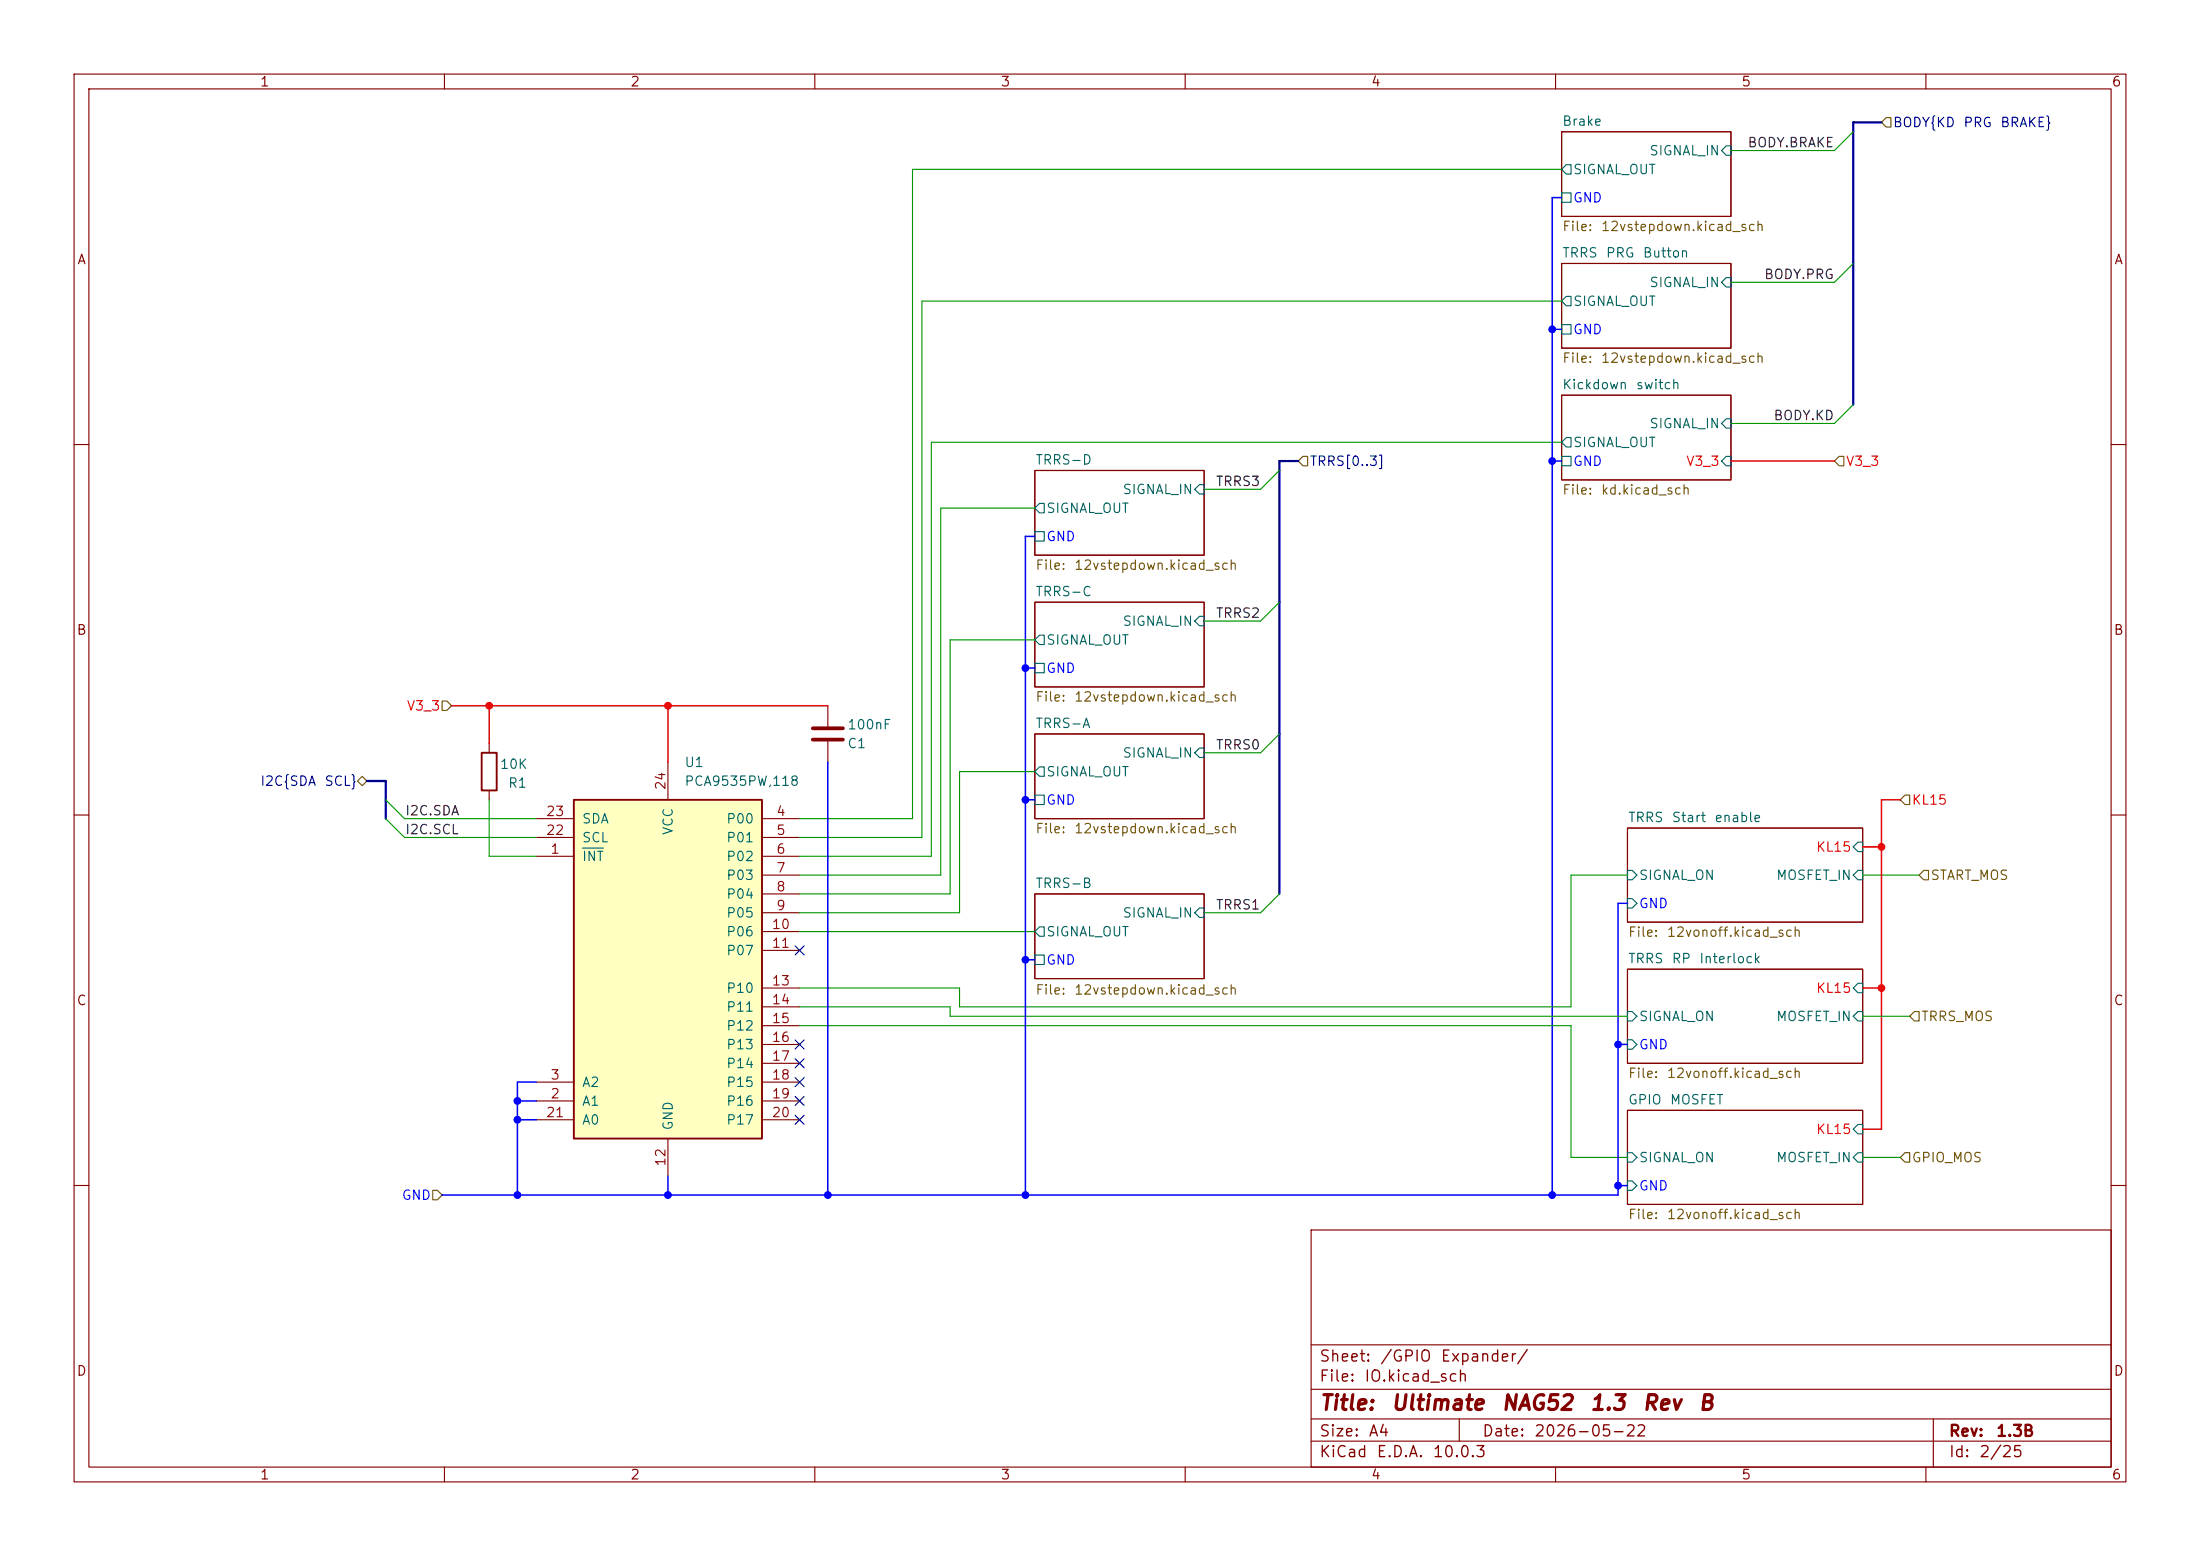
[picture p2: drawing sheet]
<svg xmlns="http://www.w3.org/2000/svg" width="297mm" height="210mm" viewBox="0 0 297 210" stroke-linecap="round" stroke-linejoin="round" font-family="sans-serif">
<g fill="none" stroke="#840000" stroke-width=".15">
<path d="M10 10h277v190h-277zM12 12h273v186h-273zM60 10v2M110 10v2M160 10v2M210 10v2M210.8 17.8h22.9v11.4h-22.9zM260 10v2M210.8 35.6h22.9v11.4h-22.9zM210.8 53.3h22.9v11.5h-22.9zM10 60h2M139.7 63.5h22.9v11.4h-22.9z"/>
<path d="M285 60h2M111.8 95.3v2.7M139.7 99.1h22.9v11.4h-22.9zM139.7 81.3h22.9v11.4h-22.9zM10 110h2M111.8 100.1v2.8M219.7 111.8h31.8v12.7h-31.8zM285 110h2M139.7 120.7h22.9v11.4h-22.9zM219.7 130.8h31.8v12.7h-31.8zM219.7 149.9h31.8v12.7h-31.8zM10 160h2"/>
<path d="M177 166h108v32h-108zM285 160h2M60 198v2M110 198v2M160 198v2M177 194.5h108M177 191.5h108M177 187.5h108M177 181.5h108M197 191.5v3M210 198v2M260 198v2"/>
<path d="M261 191.5v6.5"/>
</g>
<g fill="none" stroke="#006464" stroke-width=".15">
<path d="M233 19.7h.7v1.3h-.7l-.6-.7zM210.8 26h1.3v1.3h-1.3zM211.5 22.2h.6v1.3h-.6l-.7-.6zM233 37.5h.7v1.2h-.7l-.6-.6zM210.8 43.8h1.3v1.3h-1.3zM211.5 40h.6v1.3h-.6l-.7-.7zM211.5 59.1h.6v1.2h-.6l-.7-.6zM233 56.5h.7v1.3h-.7l-.6-.6zM139.7 71.8h1.3v1.2h-1.3zM140.3 67.9h.7v1.3h-.7l-.6-.6zM161.9 65.4h.7v1.3h-.7l-.6-.7zM210.8 61.6h1.3v1.3h-1.3z"/>
<path d="M233 61.6h.7v1.3h-.7l-.6-.7zM139.7 89.5h1.3v1.3h-1.3zM140.3 85.7h.7v1.3h-.7l-.6-.6zM161.9 83.2h.7v1.3h-.7l-.6-.7zM139.7 107.3h1.3v1.3h-1.3zM140.3 103.5h.7v1.3h-.7l-.6-.7zM161.9 101h.7v1.2h-.7l-.6-.6zM219.7 117.5h.6l.7 .6-.7 .6h-.6zM250.8 113.7h.7v1.2h-.7l-.6-.6zM250.8 117.5h.7v1.2h-.7l-.6-.6zM139.7 128.9h1.3v1.3h-1.3zM140.3 125.1h.7v1.3h-.7l-.6-.7z"/>
<path d="M161.9 122.6h.7v1.2h-.7l-.6-.6zM219.7 136.5h.6l.7 .7-.7 .6h-.6zM219.7 121.3h.6l.7 .6-.7 .7h-.6zM250.2 133.4l.6-.7h.7v1.3h-.7zM250.8 136.5h.7v1.3h-.7l-.6-.6zM219.7 140.3h.6l.7 .7-.7 .6h-.6zM219.7 159.4h.6l.7 .6-.7 .7h-.6zM219.7 155.6h.6l.7 .6-.7 .6h-.6zM250.2 156.2l.6-.6h.7v1.2h-.7zM250.8 151.8h.7v1.2h-.7l-.6-.6z"/>
</g>
<path d="M109.7 99.8h4.1M109.7 98.3h4.1" fill="none" stroke="#840000" stroke-width=".51"/>
<path d="M77.5 108h25.4v45.7h-25.4z" fill="#ffffc2"/>
<path d="M65 101.6h2.1v5.1h-2.1zM77.5 108h25.4v45.7h-25.4z" fill="none" stroke="#840000" stroke-width=".25"/>
<g fill="none" stroke="#840000" stroke-width=".15">
<path d="M66 100.3v1.3M66 106.7v1.3M72.4 115.6h5.1M72.4 110.5h5.1M72.4 113h5.1M90.2 102.9v5.1M102.9 115.6h5M102.9 110.5h5M102.9 113h5M102.9 118.1h5M102.9 120.7h5M102.9 123.2h5"/>
<path d="M102.9 125.7h5M102.9 128.3h5M102.9 133.4h5M102.9 135.9h5M102.9 138.4h5M72.4 148.6h5.1M72.4 146.1h5.1M72.4 151.1h5.1M90.2 153.7v5.1M102.9 148.6h5M102.9 146.1h5M102.9 141h5"/>
<path d="M102.9 143.5h5M102.9 151.1h5"/>
</g>
<path d="M78.6 114.5h2.9" fill="none" stroke="#006464" stroke-width=".15"/>
<path d="M254.6 15.9h.7v1.2h-.7l-.6-.6zM175.3 62.2l.6-.6h.6v1.3h-.6zM248.3 61.6h.6v1.3h-.6l-.7-.7zM59.7 94.6h.6l.7 .7-.7 .6h-.6zM48.3 105.4l.6-.6 .6 .6-.6 .6zM257.2 107.3h.6v1.3h-.6l-.7-.6zM259.7 117.5h.6v1.2h-.6l-.6-.6zM257.8 137.2l.6-.7h.7v1.3h-.7zM257.2 155.6h.6v1.2h-.6l-.7-.6zM58.4 160.7h.7l.6 .6-.6 .6h-.7z" fill="none" stroke="#725600" stroke-width=".15"/>
<path d="M254 16.5h-3.8v38.1M175.3 62.2h-2.6v58.5M49.5 105.4h2.6v5.1" fill="none" stroke="#000084" stroke-width=".3"/>
<g fill="none" stroke="#00f" stroke-width=".2">
<path d="M210.8 26.7h-1.3v134.6M209.5 44.5h1.3M139.7 72.4h-1.3v88.9M209.5 62.2h1.3M138.4 90.2h1.3M111.8 102.9v58.4M138.4 108h1.3M138.4 129.5h1.3M219.7 121.9h-1.3v39.4h-158.7M69.8 151.1h2.6M69.8 148.6h2.6M72.4 146.1h-2.6v15.2"/>
<path d="M90.2 158.8v2.5M218.4 141h1.3M218.4 160h1.3"/>
</g>
<g fill="none" stroke="#009600" stroke-width=".15">
<path d="M250.2 17.8l-2.6 2.5h-13.9M210.8 22.9h-87.6v87.6h-15.3M250.2 35.6l-2.6 2.5h-13.9M210.8 40.6h-86.3v72.4h-16.6M210.8 59.7h-85.1v55.9h-17.8M250.2 54.6l-2.6 2.6h-13.9M139.7 68.6h-12.7v49.5h-19.1M172.7 63.5l-2.5 2.5h-7.6M139.7 86.4h-11.4v34.3h-20.4M172.7 81.3l-2.5 2.5h-7.6M172.7 99.1l-2.5 2.5h-7.6M52.1 110.5l2.5 2.5h17.8"/>
<path d="M52.1 108l2.5 2.5h17.8M66 108v7.6h6.4M139.7 104.1h-10.2v19.1h-21.6M219.7 118.1h-7.6v17.8h-82.6v-2.5h-21.6M251.5 118.1h7.6M107.9 135.9h20.4v1.3h91.4M107.9 138.4h104.2v17.8h7.6M107.9 125.7h31.8M172.7 120.7l-2.5 2.5h-7.6M251.5 137.2h6.3M251.5 156.2h5"/>
</g>
<path d="M233.7 62.2h13.9M61 95.3h50.8M66 95.3v5M90.2 95.3v7.6M251.5 114.3h2.5M256.5 108h-2.5v44.4h-2.5M251.5 133.4h2.5" fill="none" stroke="#f00" stroke-width=".2"/>
<path d="M107.3 127.7l1.3 1.2M108.6 127.7l-1.3 1.2M107.3 140.4l1.3 1.2M107.3 150.5l1.3 1.2M107.3 148l1.3 1.2M107.3 142.9l1.3 1.2M107.3 145.4l1.3 1.3M108.6 140.4l-1.3 1.2M108.6 150.5l-1.3 1.2M108.6 148l-1.3 1.2M108.6 142.9l-1.3 1.2M108.6 145.4l-1.3 1.3" fill="none" stroke="#000084" stroke-width=".15"/>
<g fill="#00f" stroke="#00f" stroke-width=".14">
<circle cx="138.4" cy="129.5" r=".46"/>
<circle cx="138.4" cy="108" r=".46"/>
<circle cx="218.4" cy="141" r=".46"/>
<circle cx="209.5" cy="161.3" r=".46"/>
<circle cx="218.4" cy="160" r=".46"/>
<circle cx="138.4" cy="161.3" r=".46"/>
<circle cx="111.8" cy="161.3" r=".46"/>
<circle cx="90.2" cy="161.3" r=".46"/>
<circle cx="69.8" cy="161.3" r=".46"/>
<circle cx="69.8" cy="148.6" r=".46"/>
<circle cx="69.8" cy="151.1" r=".46"/>
<circle cx="209.5" cy="44.5" r=".46"/>
<circle cx="209.5" cy="62.2" r=".46"/>
<circle cx="138.4" cy="90.2" r=".46"/>
</g>
<g fill="#f00" stroke="#f00" stroke-width=".14">
<circle cx="254" cy="133.4" r=".46"/>
<circle cx="254" cy="114.3" r=".46"/>
<circle cx="90.2" cy="95.3" r=".46"/>
<circle cx="66" cy="95.3" r=".46"/>
</g>
<g font-size="2" fill="#840000">
<text x="178" y="190.8">Title:</text>
<text x="187.7" y="190.8">Ultimate</text>
<text x="202.6" y="190.8">NAG52</text>
<text x="214.5" y="190.8">1.3</text>
<text x="221.6" y="190.8">Rev</text>
<text x="229.2" y="190.8">B</text>
</g>
<g font-size="1.5" fill="#840000">
<text x="178" y="184.2">Sheet:</text>
<text x="186.2" y="184.2">/GPIO</text>
<text x="194.4" y="184.2">Expander/</text>
<text x="178" y="186.9">File:</text>
<text x="184.1" y="186.9">IO.kicad_sch</text>
<text x="178" y="197.1">KiCad</text>
<text x="178" y="194.3">Size:</text>
<text x="184.7" y="194.3">A4</text>
<text x="185.7" y="197.1">E.D.A.</text>
<text x="193.3" y="197.1">10.0.3</text>
<text x="200" y="194.3">Date:</text>
<text x="207" y="194.3">2026-05-22</text>
<text x="263" y="194.3">Rev:</text>
<text x="263" y="197.1">Id:</text>
<text x="267.1" y="197.1">2/25</text>
<text x="269.4" y="194.3">1.3B</text>
</g>
<g font-size="1.3" fill="#840000">
<text x="35" y="12">1</text>
<text x="85" y="12">2</text>
<text x="135" y="12">3</text>
<text x="185" y="12">4</text>
<text x="235" y="12">5</text>
<text x="285" y="12">6</text>
<text x="10.3" y="36">A</text>
<text x="285.3" y="36">A</text>
<text x="10.3" y="86">B</text>
<text x="285.3" y="86">B</text>
<text x="10.3" y="136">C</text>
<text x="285.3" y="136">C</text>
<text x="10.3" y="186">D</text>
<text x="285.3" y="186">D</text>
<text x="35" y="200">1</text>
<text x="85" y="200">2</text>
<text x="135" y="200">3</text>
<text x="185" y="200">4</text>
<text x="235" y="200">5</text>
<text x="285" y="200">6</text>
</g>
<g font-size="1.3" fill="#006464">
<text x="210.8" y="17.3">Brake</text>
<text x="212.3" y="23.8">SIGNAL_OUT</text>
<text x="222.6" y="21.3">SIGNAL_IN</text>
<text x="210.8" y="35.1">TRRS</text>
<text x="216.7" y="35.1">PRG</text>
<text x="221.7" y="35.1">Button</text>
<text x="212.3" y="41.6">SIGNAL_OUT</text>
<text x="222.6" y="39.1">SIGNAL_IN</text>
<text x="210.8" y="52.9">Kickdown</text>
<text x="220.8" y="52.9">switch</text>
<text x="222.6" y="58.1">SIGNAL_IN</text>
<text x="139.7" y="63">TRRS-D</text>
<text x="212.3" y="60.7">SIGNAL_OUT</text>
<text x="141.2" y="69.6">SIGNAL_OUT</text>
<text x="151.5" y="67">SIGNAL_IN</text>
<text x="139.7" y="80.8">TRRS-C</text>
<text x="141.2" y="87.3">SIGNAL_OUT</text>
<text x="151.5" y="84.8">SIGNAL_IN</text>
<text x="114.3" y="101.3">C1</text>
<text x="114.3" y="98.8">100nF</text>
<text x="139.7" y="98.6">TRRS-A</text>
<text x="67.4" y="104.1">10K</text>
<text x="68.5" y="106.6">R1</text>
<text x="92.3" y="106.4">PCA9535PW,118</text>
<text x="92.3" y="103.8">U1</text>
<text x="141.2" y="105.1">SIGNAL_OUT</text>
<text x="151.5" y="102.6">SIGNAL_IN</text>
<text x="78.5" y="111.5">SDA</text>
<text x="91.1" y="112.8" transform="rotate(-90 91.1 112.8)">VCC</text>
<text x="98" y="111.5">P00</text>
<text x="219.7" y="111.3">TRRS</text>
<text x="225.6" y="111.3">Start</text>
<text x="231.4" y="111.3">enable</text>
<text x="78.5" y="116.5">INT</text>
<text x="78.5" y="114">SCL</text>
<text x="98" y="114">P01</text>
<text x="98" y="116.5">P02</text>
<text x="98" y="119.1">P03</text>
<text x="221.2" y="119.1">SIGNAL_ON</text>
<text x="239.7" y="119.1">MOSFET_IN</text>
<text x="98" y="121.6">P04</text>
<text x="98" y="124.2">P05</text>
<text x="139.7" y="120.2">TRRS-B</text>
<text x="151.5" y="124.2">SIGNAL_IN</text>
<text x="98" y="126.7">P06</text>
<text x="98" y="129.2">P07</text>
<text x="141.2" y="126.7">SIGNAL_OUT</text>
<text x="219.7" y="130.3">TRRS</text>
<text x="225.6" y="130.3">RP</text>
<text x="229.3" y="130.3">Interlock</text>
<text x="98" y="134.3">P10</text>
<text x="98" y="136.9">P11</text>
<text x="98" y="139.4">P12</text>
<text x="98" y="141.9">P13</text>
<text x="221.2" y="138.1">SIGNAL_ON</text>
<text x="239.7" y="138.1">MOSFET_IN</text>
<text x="78.5" y="149.6">A1</text>
<text x="78.5" y="147">A2</text>
<text x="98" y="144.5">P14</text>
<text x="98" y="147">P15</text>
<text x="98" y="149.6">P16</text>
<text x="219.7" y="149.4">GPIO</text>
<text x="225.4" y="149.4">MOSFET</text>
<text x="78.5" y="152.1">A0</text>
<text x="91.1" y="152.7" transform="rotate(-90 91.1 152.7)">GND</text>
<text x="98" y="152.1">P17</text>
<text x="221.2" y="157.2">SIGNAL_ON</text>
<text x="239.7" y="157.2">MOSFET_IN</text>
</g>
<g font-size="1.3" fill="#000084">
<text x="255.5" y="17.5">BODY{KD</text>
<text x="265" y="17.5">PRG</text>
<text x="270" y="17.5">BRAKE}</text>
<text x="176.7" y="63.2">TRRS[0..3]</text>
<text x="35" y="106.4">I2C{SDA</text>
<text x="43.7" y="106.4">SCL}</text>
</g>
<g font-size="1.3" fill="#0f0f0f">
<text x="235.8" y="20.2">BODY.BRAKE</text>
<text x="238.1" y="38">BODY.PRG</text>
<text x="239.3" y="57">BODY.KD</text>
<text x="164.1" y="65.9">TRRS3</text>
<text x="164.1" y="83.7">TRRS2</text>
<text x="164.1" y="101.5">TRRS0</text>
<text x="54.6" y="110.4">I2C.SDA</text>
<text x="54.6" y="112.9">I2C.SCL</text>
<text x="164.1" y="123.1">TRRS1</text>
</g>
<g font-size="1.3" fill="#00f">
<text x="212.3" y="27.6">GND</text>
<text x="212.3" y="45.4">GND</text>
<text x="212.3" y="63.2">GND</text>
<text x="141.2" y="73.4">GND</text>
<text x="141.2" y="91.1">GND</text>
<text x="141.2" y="108.9">GND</text>
<text x="221.2" y="122.9">GND</text>
<text x="141.2" y="130.5">GND</text>
<text x="221.2" y="141.9">GND</text>
<text x="221.2" y="161">GND</text>
<text x="54.2" y="162.3">GND</text>
</g>
<g font-size="1.3" fill="#725600">
<text x="210.8" y="31.5">File:</text>
<text x="216" y="31.5">12vstepdown.kicad_sch</text>
<text x="210.8" y="49.3">File:</text>
<text x="216" y="49.3">12vstepdown.kicad_sch</text>
<text x="210.8" y="67.1">File:</text>
<text x="216" y="67.1">kd.kicad_sch</text>
<text x="139.7" y="77.2">File:</text>
<text x="144.9" y="77.2">12vstepdown.kicad_sch</text>
<text x="139.7" y="95">File:</text>
<text x="144.9" y="95">12vstepdown.kicad_sch</text>
<text x="139.7" y="112.8">File:</text>
<text x="144.9" y="112.8">12vstepdown.kicad_sch</text>
<text x="260.5" y="119.1">START_MOS</text>
<text x="219.7" y="126.8">File:</text>
<text x="224.9" y="126.8">12vonoff.kicad_sch</text>
<text x="139.7" y="134.6">File:</text>
<text x="144.9" y="134.6">12vstepdown.kicad_sch</text>
<text x="259.3" y="138.1">TRRS_MOS</text>
<text x="219.7" y="145.8">File:</text>
<text x="224.9" y="145.8">12vonoff.kicad_sch</text>
<text x="258" y="157.2">GPIO_MOS</text>
<text x="219.7" y="164.9">File:</text>
<text x="224.9" y="164.9">12vonoff.kicad_sch</text>
</g>
<g font-size="1.3" fill="#f00">
<text x="227.5" y="63.2">V3_3</text>
<text x="249.1" y="63.2">V3_3</text>
<text x="54.8" y="96.2">V3_3</text>
<text x="258" y="108.9">KL15</text>
<text x="245.1" y="115.3">KL15</text>
<text x="245.1" y="134.3">KL15</text>
<text x="245.1" y="153.4">KL15</text>
</g>
<g font-size="1.3" fill="#a90000">
<text x="90.1" y="106.7" transform="rotate(-90 90.1 106.7)">24</text>
<text x="73.6" y="113">22</text>
<text x="73.6" y="110.5">23</text>
<text x="104.7" y="110.5">4</text>
<text x="104.7" y="113">5</text>
<text x="74.2" y="115.5">1</text>
<text x="104.7" y="115.5">6</text>
<text x="104.7" y="118.1">7</text>
<text x="104.1" y="125.7">10</text>
<text x="104.7" y="120.6">8</text>
<text x="104.7" y="123.2">9</text>
<text x="104.1" y="128.2">11</text>
<text x="104.1" y="133.3">13</text>
<text x="104.1" y="135.9">14</text>
<text x="104.1" y="138.4">15</text>
<text x="104.1" y="140.9">16</text>
<text x="104.1" y="143.5">17</text>
<text x="74.2" y="148.6">2</text>
<text x="74.2" y="146">3</text>
<text x="104.1" y="146">18</text>
<text x="104.1" y="148.6">19</text>
<text x="73.6" y="151.1">21</text>
<text x="104.1" y="151.1">20</text>
<text x="90.1" y="157.5" transform="rotate(-90 90.1 157.5)">12</text>
</g>
</svg>
